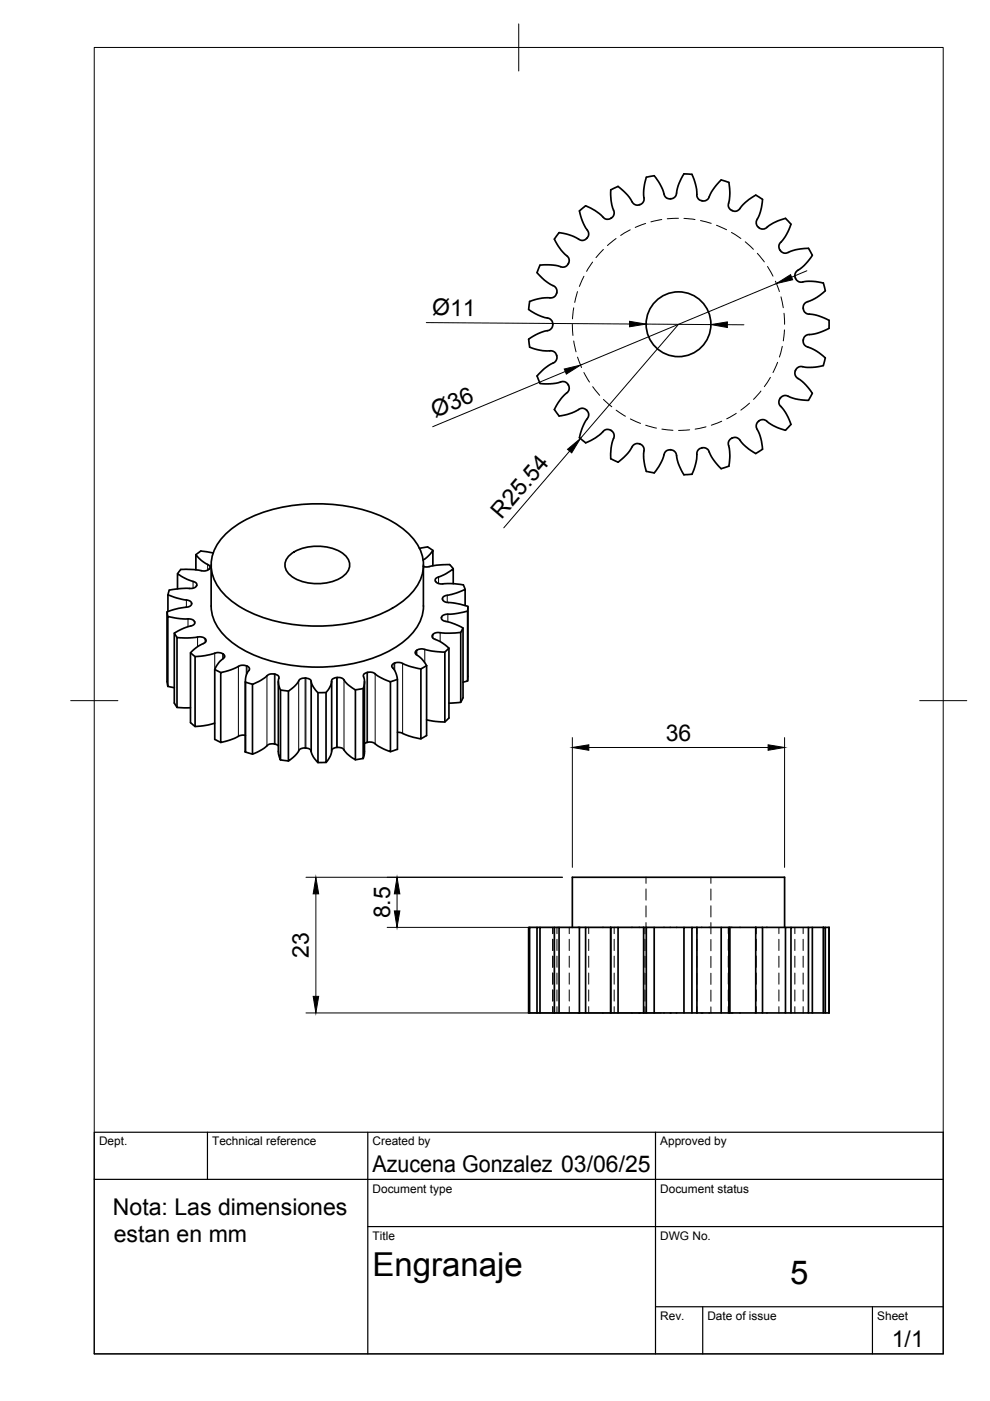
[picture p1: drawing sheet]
<svg xmlns="http://www.w3.org/2000/svg" width="210mm" height="297mm" viewBox="0 0 210 297" stroke-linecap="round" stroke-linejoin="round" font-family="sans-serif">
<!-- layer: Visible -->
<g fill="none" stroke="#000" stroke-width=".36">
<path d="M113.9 57.8a11 11 0 0 0 3.8 3l.3 .6v.6M114.5 56.2l-.6 1.6M117.5 50.7a11.9 11.9 0 0 0 3.1 4l.1 .5-.2 .6M118.5 49.3a12.2 12.2 0 0 1 4.8 1.7l.7-.2 .5-.4M118.5 49.3l-1 1.4M120.4 56a1.4 1.4 0 0 1-2.1 .4l-1.6-.2h-2.2M120.5 55.8v.2M124.2 43.6a13 13 0 0 1 4.2 2.8l.7 .1 .5-.3M124.2 43.6l-1.3 1.1a13.2 13.2 0 0 0 1.9 4.7l-.1 .7-.2 .3M135.5 43.4a1.46 1.46 0 0 1-1.8-1.1l-1-1.3-1.7-1.5-1.5 .7a10.8 10.8 0 0 0 .7 4.8l-.1 .7-.5 .5M142.1 42.2a1.42 1.42 0 0 1-1.4-1.6l-1-2-1-1.3-1.7 .3a12 12 0 0 0-.5 5l-.4 .6-.6 .2M142.1 42.1a1.4 1.4 0 0 0 1.4-1.7l.5-1.5 1-2 1.7 .1a10.5 10.5 0 0 1 1.1 4.7l.3 .6 .7 .3"/>
<path d="M148.8 42.5l.1 .1M148.9 42.6a1.47 1.47 0 0 0 1.7-1.4l.8-1.4 1.5-1.7 1.6 .6a12.9 12.9 0 0 1-.1 5l.3 .6 .4 .3M155.1 44.6l.2 .1M155.3 44.7a1.4 1.4 0 0 0 1.9-.9l1.6-1.5 1.4-.9 1.5 .9a12.4 12.4 0 0 1-1.4 4.8l.2 .7 .3 .4M160.8 48.2l.1 .1M160.9 48.3a1.46 1.46 0 0 0 2.1-.4l1.9-1.1 1.6-.5 1.2 1.2a10.5 10.5 0 0 1-2.4 4.2 1.44 1.44 0 0 0 .5 1.8 1.44 1.44 0 0 0 1.8-.2l1.6-.4 2.2-.3 .8 1.5a10.6 10.6 0 0 1-3.4 3.5l-.2 .6v.7M168.6 58.9l.1 .1M168.7 59a1.44 1.44 0 0 0 2 .7h2.2l1.7 .3 .4 1.6a12.6 12.6 0 0 1-4.3 2.7l-.3 .4-.1 .6M112.1 65.6a10.4 10.4 0 0 0 4.4 1.9l.5 .5 .2 .7M112.1 71.9l.2 1.7M112.3 73.6a10.3 10.3 0 0 0 4.8 .8l.6 .3 .3 .6M112.3 63.9l-.2 1.7"/>
<path d="M117.2 68.7a1.42 1.42 0 0 1-1.7 1.5l-2 .8-1.4 .9M118 62.2a1.45 1.45 0 0 1-1.9 .9l-2.2 .3-1.6 .5M118 75.3a1.47 1.47 0 0 1-1.2 1.9l-1.4 .9-1.5 1.6 .6 1.6a12.6 12.6 0 0 0 5-.4l.7 .3 .2 .3M118.1 62l-.1 .2M170.3 65.3a1.4 1.4 0 0 0 1.8 1.3l1.6 .4 2.1 .9v1.7M170.3 72a1.44 1.44 0 0 0 1.5 1.8l1.4 .7 1.8 1.4M175 75.9l-.4 1.6a12.7 12.7 0 0 1-5.1 .3 1.44 1.44 0 0 0-1 1.4 1.44 1.44 0 0 0 1.2 1.3l1.2 1.1 1.3 1.8-.8 1.5a12.2 12.2 0 0 1-4.9-1.1l-.5 .2-.5 .4M175.8 69.6a12 12 0 0 1-4.9 1.5l-.3 .3-.3 .6M120.5 81.5a1.44 1.44 0 0 1-.8 2.2l-1.3 1.7-.9 1.4 1 1.4a11.9 11.9 0 0 0 4.8-1.6l.7 .1 .4 .3M124.4 86.9l.1 .2M124.5 87.1a1.43 1.43 0 0 1-.3 2.1l-.7 1.4-.6 2.2 1.3 1.1M129.6 91.3a1.46 1.46 0 0 1 .3 2.1l-.3 1.6-.1 2.3 1.5 .7a10.2 10.2 0 0 0 3.3-3.6 1.42 1.42 0 0 1 1.8-.1 1.42 1.42 0 0 1 .4 1.8v1.7l.5 2.2"/>
<path d="M129.6 91.3a1.48 1.48 0 0 0-2.1 .6l-1.3 1-2 1M137 99.9l1.7 .4M142.3 95.4a1.44 1.44 0 0 0-1.6 1.5l-1 2-1 1.4M148.8 95a1.42 1.42 0 0 0-1.1 1.8l-.2 1.7-.8 2-1.7 .2a12.1 12.1 0 0 1-1.8-4.8l-.5-.4-.4-.1M155.3 92.8a1.46 1.46 0 0 0-.7 2.2l.1 1.6-.2 2.2-1.6 .6a12.8 12.8 0 0 1-2.9-4.2l-.6-.3h-.6M160.8 89.4a1.43 1.43 0 0 0 0 2.1l.5 1.5 .4 2.2-1.5 1a10.8 10.8 0 0 1-3.6-3.2l-.6-.3-.7 .2M160.9 89.2a1.46 1.46 0 0 1 2.1 .5l1.9 1 1.6 .5 1.2-1.2M160.9 89.2l-.1 .1M165.5 84.3a1.46 1.46 0 0 0 .4 2.3l.9 1.3 .9 2.1M44.8 119.8v8.7a9.9 9.9 0 0 0 4.6 7.8 31.1 31.1 0 0 0 20 5.1 27.8 27.8 0 0 0 17-6 9.4 9.4 0 0 0 3.4-6.9v-8.7M45.2 117.2l-1.9-.3a1.84 1.84 0 0 0-1.8 .7M47.5 113.6a24.3 24.3 0 0 1 14.1-6.4 34.9 34.9 0 0 1 21.6 3.4 12.6 12.6 0 0 1 6.4 7.4 9 9 0 0 1-3.7 9 29.3 29.3 0 0 1-18.6 5.7 31.2 31.2 0 0 1-17.4-4.7 10.1 10.1 0 0 1-5.1-8.8 9.1 9.1 0 0 1 2.7-5.6z"/>
<path d="M61.6 117.5a10.2 10.2 0 0 1 11.3 0 2.71 2.71 0 0 1 0 4.5 10.2 10.2 0 0 1-11.3 0 2.71 2.71 0 0 1 0-4.5zM88.9 116.3l.9-.2a1.98 1.98 0 0 1 2 .6M89.7 118.8l.9-.7 1.2-1.4v3.3M35.4 129.7l.2 1M37 134.2l.5 1M40.4 138.4l1 .8M40.6 128a1.09 1.09 0 0 1-1.2 .7l-1.5 .3-2.5 .7v14.9l.2 .9M40.6 128a.96 .96 0 0 0-1.1-.8l-2-.4-1.9-.7v3.6M40.6 127.9v.1M41.6 124.3a1.83 1.83 0 0 1-1.9 .4l-3.8 .4-.3 1M41.7 124.2a.67 .67 0 0 0-.8-.9 10.7 10.7 0 0 1-3.3-1.7v3.2M44.3 120.7a2.13 2.13 0 0 1-2.1 .2l-3.3-.2a1.3 1.3 0 0 0-1.3 .9"/>
<path d="M44.3 120.7a.56 .56 0 0 0 .2-.6 .56 .56 0 0 0-.5-.4 7 7 0 0 1-2.5-2.1v3.2M89.8 120.1l.9 .1 1.8-.4 2.3-.1a1.44 1.44 0 0 1 1.3 .9M95.2 137.4l-.9 .9M96.1 123.7v-3.1a11.8 11.8 0 0 1-3.6 2 .75 .75 0 0 0-.1 .8 .75 .75 0 0 0 .8 .4l2.8-.1 2.2 .3 .4 .9M98.2 133.1l-.5 1M98.6 128.4v-3.4l-2.8 1a2.41 2.41 0 0 0-1.9 .7 .92 .92 0 0 0 1.2 1l1.5 .2 2.6 .7v15.8M99.2 128.6v.9M37 145.8l-1.4-.3v-14.8l3.2 .5a3.2 3.2 0 0 1 2.2 .3 .64 .64 0 0 1 .3 .8 .64 .64 0 0 1-.7 .4l-1.6 .5-2 1v14.9M37 149.1l.5 .9M40.4 150.1l-2.9-.1v-14.8h3.4a3.5 3.5 0 0 1 2.3 0 .63 .63 0 0 1 .5 .7 .63 .63 0 0 1-.6 .5 7.6 7.6 0 0 0-2.7 2v14.8l1 .8M45.5 153.3l-1.4 .4-2.7 .3v-14.8l3.2-.4a3 3 0 0 1 2.5-.3 .6 .6 0 0 1 .5 .5 .6 .6 0 0 1-.3 .6 5.5 5.5 0 0 0-1.8 2.4v14.8M45.5 156.8l1.3 .6"/>
<path d="M45.5 141.9l1.3 .7M52 144.5v15v-14.9a3.9 3.9 0 0 1 .9-2.7 1.52 1.52 0 0 0-2.4-.6l-1.7 .8-2 .5v14.8l2.9-.9a2.76 2.76 0 0 1 2.3-.6M52 159.4l1.5 .5M52 144.6l1.5 .5M58.3 157.8l.7 .3M59 144.5v14.8l.5 1.8v-14.8a4.3 4.3 0 0 1-.4-2.9 2.04 2.04 0 0 0-3.1 .4l-2.5 1.3v14.8a10.7 10.7 0 0 0 3.5-2.1h1.3M59.5 146.3l1.6 .2M66 144.5a1.54 1.54 0 0 0-2-.7l-.6 .4a5.8 5.8 0 0 1-2.2 2.3v14.9a7.6 7.6 0 0 0 2.4-2.6l1.2-.2a1.15 1.15 0 0 1 1.2 .7M66 144.5a4.9 4.9 0 0 0 1.4 2.4v14.8a4.7 4.7 0 0 1-1.4-2.4zM69.1 146.8l-1.7 .1M71.5 143.6a1.67 1.67 0 0 1 1.9 1.1l2 1.6v14.8a8.1 8.1 0 0 1-2.8-2.4l-1.1-.2M71.5 143.6h-.1a.98 .98 0 0 0-1.1 1.1l-.5 1.3-.7 .8v14.9a4.5 4.5 0 0 0 1.2-2.4v-14.8"/>
<path d="M71.5 158.5h-.1a1.11 1.11 0 0 0-1.1 .6M77 146l-1.6 .3M77.9 142.6a2.14 2.14 0 0 1 2.3 .8l2.6 1.2v14.8a13 13 0 0 1-3.7-2l-.9-.1-.9 .3M77.9 142.6a.76 .76 0 0 0-.8 .4 .76 .76 0 0 0 .1 .8l.1 .9-.3 1.3v14.8l.3-1.1v-15.2M83.5 140.7a.54 .54 0 0 0-.4 .3 .54 .54 0 0 0 .2 .6 4.3 4.3 0 0 1 1 2.5v14.8l-1.5 .5M83.6 140.6h.1a2.77 2.77 0 0 1 2.5 .4l3 .8M84.3 144l-1.5 .5M89.2 141.8v14.9l-2.5-.7-1.6-.6-.8-.1M90.4 152.6l1.9 .4 2 .1v-14.8l-3.3-.4a3.2 3.2 0 0 0-2.4-.1 .59 .59 0 0 0-.5 .5 .59 .59 0 0 0 .3 .6 6 6 0 0 1 2 2.2v14.9l-1.2 .6M90.4 141.1l-1.2 .7M95.2 149.1l2.5-.2v-14.8l-3.3 .1a3.1 3.1 0 0 0-2.5 .2 .62 .62 0 0 0-.3 .7 .62 .62 0 0 0 .7 .5 8.6 8.6 0 0 1 2.9 1.8v14.8l-.9 .9M98.2 144.6l.9-.2v-14.9l-3.1 .7a3.2 3.2 0 0 0-2.2 .4 .66 .66 0 0 0-.2 .7 .66 .66 0 0 0 .7 .4l2.1 .6 1.8 .8v14.9l-.5 .9"/>
<path d="M59.5 161.1l1.6 .2M69.1 161.6l-1.7 .1M77 160.8l-1.6 .3M112.3 196.6h-.2v18.2h.2M113.9 196.6h-1.6v18.2h1.6M114.5 196.6h-.6v18.2M117.5 196.6h-3v18.2h3M118.5 196.6h-1v18.2M121.3 196.6v-10.6h45v10.6M122.9 196.6h-4.4v18.2h5.7M124.2 196.6h-1.3v18.2M129.5 196.6h-5.3v18.2h5.3"/>
<path d="M129.5 196.6h.1M129.5 196.6v18.2M131 196.6h-1.5v18.2M136.5 196.6h-5.5v18.2h5.5M136.5 196.6h.5M136.5 196.6v18.2M138.7 196.6h-1.7v18.2h-.5M145 196.6h-6.3v18.2h6.3v-18.2h1.7M147.8 196.6h5.1M147.8 196.6h-1.1v18.2h1.1M147.8 196.6v18.2M154.5 196.6h-1.6v18.2h-5.1"/>
<path d="M154.7 196.6h5.5M154.7 196.6h-.2v18.2h.2M154.7 196.6v18.2M160.2 196.6h1.5v18.2h-1.5zM161.7 196.6h4.8M167.7 196.6h-1.2v18.2h-4.8M171.4 196.6h-3.7v18.2h-1.2M172.2 196.6h-.8v18.2h-3.7M174.6 196.6h.4v18.2h-.4zM174.6 196.6h-2.4v18.2h-.8M175 196.6h.8M175.8 196.6v18.2"/>
<path d="M113.9 214.8h.6M117.5 214.8h1M129.5 214.8h1.5M137 214.8h1.7M145 214.8h1.7M152.9 214.8h1.6M154.7 214.8h5.5M172.2 214.8h2.4M175 214.8h.8"/>
<circle cx="143.9" cy="68.7" r="6.9"/>
</g>
<!-- layer: Hidden -->
<g fill="none" stroke="#000" stroke-width=".21">
<path d="M123.8 58.6l-1 2.1M125.6 55.6l-1.2 1.9M127.9 52.9l-1.5 1.7M130.6 50.6l-1.8 1.5M133.6 48.7l-2 1.2M136.9 47.4l-2.2 .8M140.3 46.6l-2.3 .4M143.8 46.3l-2.3 .1M145 46.3l2.4 .3M148.5 46.8l2.3 .6M151.9 47.8l2.2 .9M155.1 49.3l2 1.3"/>
<path d="M158 51.3l1.7 1.6M160.6 53.7l1.5 1.8M162.7 56.5l1.2 2.1M164.4 59.6l.8 2.2M121.3 68.8l.2 2.3M121.6 72.3l.5 2.3M121.6 65.3l-.2 2.3M122.4 75.7l.9 2.2M122.4 61.8l-.5 2.3M123.8 79l1.2 2M164.9 76.8l-1 2.2M165.6 62.9l.5 2.3"/>
<path d="M165.9 73.4l-.7 2.3M166.2 66.4l.1 2.4M166.3 69.9l-.2 2.4M125.7 82l1.4 1.8M128 84.7l1.7 1.5M130.6 87l2 1.3M133.6 88.8l2.2 1M136.9 90.2l2.3 .6M140.3 91l2.4 .2M146.2 91.1l-2.3 .2M149.7 90.5l-2.3 .5M153 89.3l-2.2 .9"/>
<path d="M156.1 87.6l-2 1.2M158.9 85.5l-1.8 1.5M161.3 82.9l-1.5 1.8M163.3 80l-1.2 2M117.2 196.6v1.4M117.2 199.1v2.4M118.1 196.6v1.4M118.1 199.1v2.4M120.7 196.6v1.4M120.7 199.1v2.4M124.8 196.6v1.4M124.8 199.1v2.4"/>
<path d="M130.2 196.6v1.4M130.2 199.1v2.4M136.6 196.6v1.4M136.6 199.1v2.4M137 186v1.3M137 188.5v2.3M137 192.1v2.3M137 195.6v2.4M137 199.2v2.4M147.7 196.6v1.4M147.7 199.1v2.4M150.7 186v1.3"/>
<path d="M150.7 188.5v2.3M150.7 192.1v2.3M150.7 195.6v2.4M150.7 199.2v2.4M154.4 196.6v1.4M154.4 199.1v2.4M160.3 196.6v1.4M160.3 199.1v2.4M165.1 196.6v1.4M165.1 199.1v2.4M168.5 196.6v1.4M168.5 199.1v2.4"/>
<path d="M170.3 196.6v1.4M170.3 199.1v2.4M117.2 202.7v2.4M117.2 206.3v2.4M117.2 209.9v2.3M117.2 213.4v1.4M118.1 202.7v2.4M118.1 206.3v2.4M118.1 209.9v2.3M118.1 213.4v1.4M120.7 202.7v2.4M120.7 206.3v2.4"/>
<path d="M120.7 209.9v2.3M120.7 213.4v1.4M124.8 202.7v2.4M124.8 206.3v2.4M124.8 209.9v2.3M124.8 213.4v1.4M130.2 202.7v2.4M130.2 206.3v2.4M130.2 209.9v2.3M130.2 213.4v1.4M136.6 202.7v2.4M136.6 206.3v2.4"/>
<path d="M136.6 209.9v2.3M136.6 213.4v1.4M137 202.8v2.4M137 206.3v2.4M137 209.9v2.4M137 213.5v1.3M147.7 202.7v2.4M147.7 206.3v2.4M147.7 209.9v2.3M147.7 213.4v1.4M150.7 202.8v2.4M150.7 206.3v2.4"/>
<path d="M150.7 209.9v2.4M150.7 213.5v1.3M154.4 202.7v2.4M154.4 206.3v2.4M154.4 209.9v2.3M154.4 213.4v1.4M160.3 202.7v2.4M160.3 206.3v2.4M160.3 209.9v2.3M160.3 213.4v1.4M165.1 202.7v2.4M165.1 206.3v2.4"/>
<path d="M165.1 209.9v2.3M165.1 213.4v1.4M168.5 202.7v2.4M168.5 206.3v2.4M168.5 209.9v2.3M168.5 213.4v1.4M170.3 202.7v2.4M170.3 206.3v2.4M170.3 209.9v2.3M170.3 213.4v1.4"/>
</g>
<!-- layer: Visible Narrow -->
<g fill="none" stroke="#000" stroke-width=".21">
<path d="M44 119.7v1.2M39.5 127.2v1.5M39.9 131.2v1.7M40.9 123.3v1.4M41.2 131.8v.5M41.3 131.9v.3M41.9 135.1v2M43.5 135.4v.8M43.6 135.5v.7M45.5 138.5v3.4M47.2 138.6v1.1M47.3 138.7v.9"/>
<path d="M88.3 137.9v.9M88.4 137.9v1M90.1 137.7v2.8M91.7 134.6v.6M91.8 134.5v.8M93 122.3v1.4M93.3 134.1v1.9M93.6 130.8v.4M94.8 126.2v1.5M95 130.2v1.6M50.5 141.3v14.8M52.2 141.2v2"/>
<path d="M52.4 141.2v1.6M56.6 143.3v14.8M58.2 142.9v14.8M58.3 142.9v14.9M63.3 144.4v14.8M64.7 143.8v14.8M64.9 143.8v14.8M71.4 143.7v14.8M71.5 143.6v14.9M72.9 144.2v14.8M77.8 142.6v14.8M77.9 142.6v14.8"/>
<path d="M79.5 142.9v14.8M83.5 140.7v1.3M83.7 140.6v1.6M85.4 140.7v14.8"/>
</g>
<!-- layer: BORDER -->
<path d="M20 10.1h180v276.9h-180zM110 5.1v10M15 148.6h10M195 148.6h10" fill="none" stroke="#000" stroke-width=".21"/>
<!-- layer: TITLEBLOCK -->
<path d="M20 240.1h180v46.9h-180zM20 250h180M44 240.1v9.9M78 240.1v46.9M139 240.1v46.9M78 260.1h122M139 277.1h61M149 277.1v9.9M185 277.1v9.9" fill="none" stroke="#000" stroke-width=".25"/>
<!-- layer: FD_Dimensions -->
<g fill="none" stroke="#000" stroke-width=".21">
<path d="M171.1 57.4l-3.2 1.4M90.4 68.4l43.1 .3M119.8 78.8l-28.1 11.7M137 68.7l13.7 .1M143.8 68.8l-20.8 24.2M154.2 68.8l3.5 .1M164.6 60.1l-41.5 17.3M120.8 95.6l-14 16.3M121.3 156.4v27.5M124.8 158.5h38.1M166.3 156.4v27.5M64.9 186h54.4"/>
<path d="M67 189.5v21.8M82.1 196.6h56.6M84.2 189.5v3.6M64.9 214.8h75.3"/>
</g>
<path d="M164.6 60.1l3-1.9 .5 1.1zM119.6 78.2l3.5-.8-3 1.9zM133.5 68.1l3.5 .6-3.5 .6zM150.7 68.8l3.5-.6v1.2zM120.3 95.3l2.7-2.3-1.8 3zM121.3 158.5l3.5-.6v1.2zM162.9 157.9l3.4 .6-3.4 .6zM67 186l.6 3.5h-1.2zM84.2 186l.6 3.5h-1.2zM83.6 193.1h1.2l-.6 3.5zM66.4 211.3h1.2l-.6 3.5z" fill="#000" stroke="#000" stroke-width=".21"/>
<g font-size="7">
<text x="79" y="270.6">Engranaje</text>
<text x="167.5" y="272.3">5</text>
</g>
<g font-size="4.9">
<text x="91.6" y="66.9">Ø11</text>
<text x="92.3" y="88.6" transform="rotate(-23 92.3 88.6)">Ø36</text>
<text x="106.4" y="110.2" transform="rotate(-49 106.4 110.2)">R25.54</text>
<text x="141.1" y="157">36</text>
<text x="82.7" y="194.7" transform="rotate(-90 82.7 194.7)">8.5</text>
<text x="65.5" y="203.1" transform="rotate(-90 65.5 203.1)">23</text>
<text x="79" y="248.5">Azucena Gonzalez 03/06/25</text>
<text x="23.9" y="257.6">Nota: Las dimensiones</text>
<text x="24.1" y="263.4">estan en mm</text>
<text x="189.1" y="285.7">1/1</text>
</g>
<g font-size="2.5">
<text x="21" y="242.9">Dept.</text>
<text x="45" y="242.9">Technical reference</text>
<text x="79" y="242.9">Created by</text>
<text x="140" y="242.9">Approved by</text>
<text x="79" y="252.8">Document type</text>
<text x="140" y="252.8">Document status</text>
<text x="79" y="262.9">Title</text>
<text x="140" y="262.9">DWG No.</text>
<text x="140" y="279.9">Rev.</text>
<text x="150" y="279.9">Date of issue</text>
<text x="186" y="279.9">Sheet</text>
</g>
</svg>
